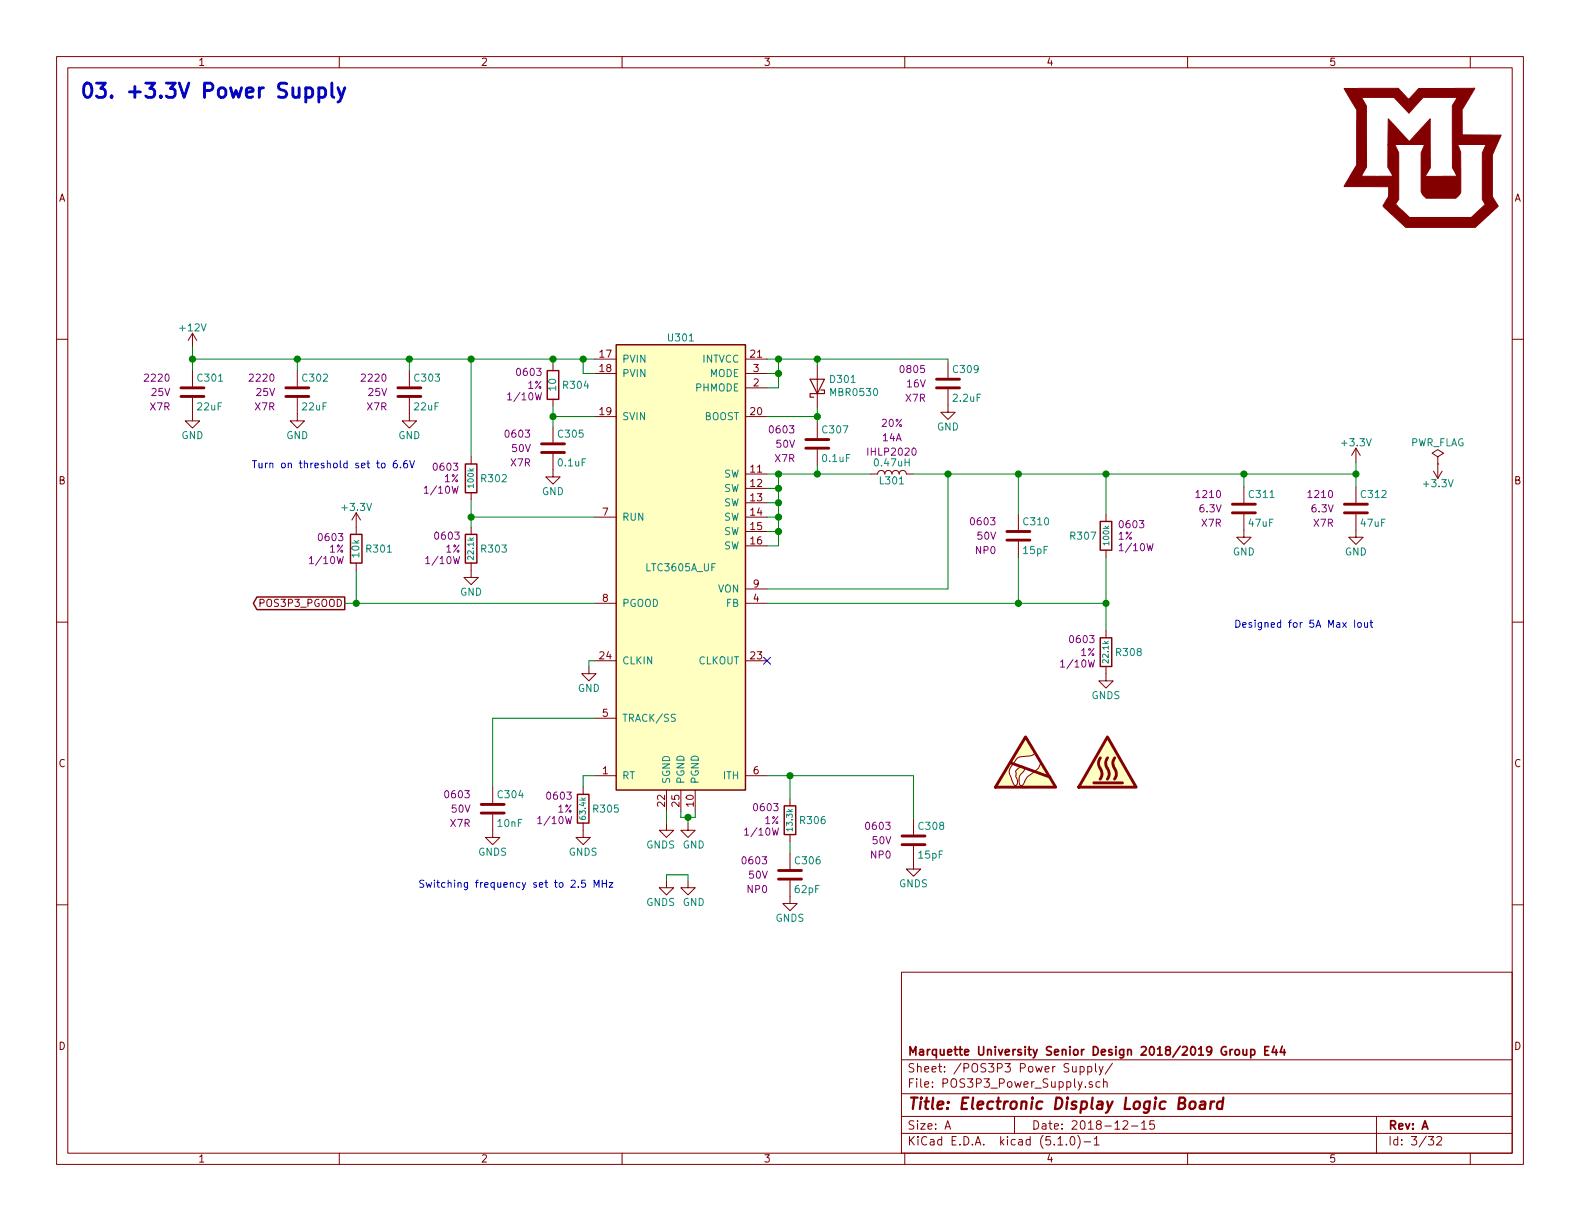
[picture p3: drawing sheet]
<svg xmlns="http://www.w3.org/2000/svg" width="279mm" height="216mm" viewBox="0 0 279 216" stroke-linecap="round" stroke-linejoin="round" font-family="sans-serif">
<g fill="none" stroke="#840000" stroke-width=".18">
<path d="M10 10h259.4v195.9h-259.4zM12 12h255.4v191.9h-255.4zM60 10v2M110 10v2M160 10v2M210 10v2M260 10v2M10 60h2M34 58.9v2.6M34 58.9l-.7 1.3M34 58.9l.8 1.3M267.4 60h2"/>
<path d="M34 70.4v4h1.3l-1.3 1.3-1.2-1.3h1.2M34 65.5v2.8M52.6 70.4v4h1.2l-1.2 1.3-1.3-1.3h1.3M52.6 65.5v2.8M72.4 70.4v4h1.3l-1.3 1.3-1.3-1.3h1.3M72.4 65.5v2.8M97.8 64.3v1.2M97.8 70.6v1.3M97.8 75.4v2.8M105.2 63.5h3.8M105.2 66h3.8M105.2 73.7h3.8"/>
<path d="M131.8 63.5h3.8M131.8 66h3.8M131.8 73.7h3.8M131.8 68.6h3.8M144.5 64.5v7.6M144.5 74.7v2.8M144.5 79.5v2.8M167.6 68.8v4.1h1.3l-1.3 1.3-1.2-1.3h1.2M167.6 64v2.8M239.8 79.2l-.8 1.3M239.8 79.2v2.6M239.8 79.2l.7 1.3"/>
<path d="M63 90.7l-.8 1.2M63 90.7v3.8M63 99.6v1.2M63 90.7l.8 1.2M83.3 99.6v2.5h1.3l-1.3 1.3-1.3-1.3h1.3M83.3 80.8v1.2M83.3 87.1v1.3M83.3 93.2v1.3M97.8 80.3v4h1.3l-1.3 1.3-1.3-1.3h1.3M105.2 91.4h3.8M131.8 83.8h3.8M131.8 86.4h3.8"/>
<path d="M131.8 88.9h3.8M131.8 91.4h3.8M131.8 94h3.8M131.8 96.5h3.8M153.9 83.8h1.3a.63 .63 0 0 1 .6-.6 .63 .63 0 0 1 .7 .6 .63 .63 0 0 1 .6-.6 .63 .63 0 0 1 .6 .6 .63 .63 0 0 1 .7-.6 .63 .63 0 0 1 .6 .6 .63 .63 0 0 1 .6-.6 .63 .63 0 0 1 .7 .6h1.2M180.1 90.9v2.8M180.1 95.8v2.8M195.6 90.9v1.3M195.6 97.3v1.3M220 90.9v4.1h1.2l-1.2 1.3-1.3-1.3h1.3M220 86.1v2.8M239.8 90.9v4.1h1.2l-1.2 1.3-1.3-1.3h1.3"/>
<path d="M239.8 86.1v2.8M253.5 83.3l.8 1.3M254.3 80.8l1-.7-1-.6-1.1 .6 1.1 .7v1.2M254.3 82h.1M254.3 82v2.6M255 83.3l-.7 1.3M10 110h2M104.1 117.9v1.2h1.3l-1.3 1.3-1.2-1.3h1.2M105.2 116.8h3.8M105.2 106.7h3.8M131.8 116.8h3.8M131.8 106.7h3.8"/>
<path d="M131.8 104.1h3.8M195.6 117.9v2.5h1.2l-1.2 1.3-1.3-1.3h1.3M195.6 111.5v1.3M267.4 110h2M87.1 139.2v2.8M103.1 139.2v1.3M105.2 137.2h3.8M105.2 127h3.8M117.9 139.7v3.8M120.4 139.7v3.8M122.9 139.7v3.8M131.8 137.2h3.8"/>
<path d="M181.3 130.2l1.8 2.9-.7 .5-1.4 .2a1.5 1.5 0 0 0-1.6 .9l-.2 .3a1.84 1.84 0 0 0-.4 2.6l.1 .3a1.05 1.05 0 0 0 .7 1 .98 .98 0 0 0 .1-1.5v-.4a.98 .98 0 0 1 .6-1.3 .48 .48 0 0 1 .6-.2 .48 .48 0 0 1 .3 .6l-.1 .2a1.94 1.94 0 0 0-.8 2.5l.2 .1 .3-.1a5.8 5.8 0 0 1 2.5-2.7l.4-.4a.75 .75 0 0 1 .6-.7l2.4 4.2h-10.8zM10 160h2M87.1 144v4.1h1.3l-1.3 1.3-1.2-1.3h1.2M103.1 145.5v2.6h1.3l-1.3 1.3-1.2-1.3h1.2M117.9 145.5v1.3h1.2l-1.2 1.3-1.3-1.3h1.3M117.9 155.7v1.3h1.2l-1.2 1.2-1.3-1.2h1.3M121.7 145.5v1.3h1.2l-1.2 1.3-1.3-1.3h1.3M121.7 155.7v1.3h1.2l-1.2 1.2-1.3-1.2h1.3M139.7 155.7v4.1h1.3l-1.3 1.2-1.3-1.2h1.3M139.7 141.2v1.3M139.7 147.6v1.2M139.7 150.9v2.8"/>
<path d="M161.5 149.6v4.1h1.3l-1.3 1.2-1.2-1.2h1.2M161.5 144.8v2.8M267.4 160h2M159.4 171.9h108v32h-108zM159.4 197.4h108M159.4 193.4h108M159.4 187.4h108M167.1 199.7l.5-1.5 .5 1.5M167.2 199.2h.8M179.4 197.4v3M191 188.6h.4l.3 .2-.1 .6-.2 .2-.4-.1M191 188.6v1.5"/>
<path d="M192.4 188.6h.4l.3 .2-.1 .6-.2 .2-.4-.1M192.4 188.6v1.5M193.1 191.3h-.3l-.2 .2 .1 .2 .4 .1v.4h-.5M193.7 188.1v1.3l.2 .2M194.4 188.6l.3 1M194.5 191.3h-.4l-.3 .2 .1 .6 .2 .2 .4-.1M195.1 188.6l-.5 1.3-.2 .2M195.1 191.4l.3-.1h.3l.1 1M195.1 190.8v1.5M196.7 188l-1.3 1.9M198.6 198.3l.2-.1h.4l.2 .4-.9 1.1h.9M200.1 199.1h1.1"/>
<path d="M201.9 198.6l.4-.4v1.5M201.9 199.7h.8M204.1 198.2h-.7l-.1 .7 .2-.1h.5l.2 .2-.1 .5-.2 .2-.6-.2M243.4 197.4v6.5M60 203.9v2M110 203.9v2M159.4 200.4h108M160 203.9v2M187.1 202.5h.8M188.6 202.3v.2M189.4 201.1l.3-.1a.94 .94 0 0 1 0 1.5 .82 .82 0 0 1-.3-1.4zM190.6 200.8a1.71 1.71 0 0 1 0 2.2"/>
<path d="M191.7 201.9h1.2M193.5 201.4l.4-.4v1.5M193.5 202.5h.9M210 203.9v2M252.6 201h.9l-.5 .5 .4 .2v.6l-.2 .2-.6-.2M254.1 201.1l.2-.1h.4l.2 .4-.9 1.1h.9M260 203.9v2"/>
</g>
<path d="M210.5 194.9a.53 .53 0 0 1 .5-.2 .53 .53 0 0 1 .4 .4v.6a.54 .54 0 0 1-.6 .4 .54 .54 0 0 1-.5-.4zM212.3 194.8h.8l-.1 1.3M213.1 195.2l-.7 .1a.4 .4 0 0 0-.3 .4 .4 .4 0 0 0 .3 .4l.6-.1M214.1 194.8l-.1 1.3M214.7 194.8a.55 .55 0 0 0-.6 .3M216.2 194.8a.68 .68 0 0 0-1 .3v.8l.3 .2 .6-.1M216.3 194.1l-.2 2" fill="none" stroke="#840000" stroke-width=".41"/>
<path d="M218 185.6l-.5 .3M218.5 185.7l.2-.1 .4 .1v.7l-.2 .2-.4-.2zM219.8 185.6v.8a.37 .37 0 0 0 .6 0M220.4 185.6v1M221.2 185.6h.4l.3 .3-.1 .5-.2 .2-.4-.1M221.2 185.6v1.5M223.7 185.8h.5M224.4 185.1h-.7v1.5h.7M225.3 185l-.4 1.1h1M225.7 185.6v1M226.7 185l-.3 1.1h.9M227.1 185.6v1" fill="none" stroke="#840000" stroke-width=".3"/>
<path d="M54.1 15.6l.7-.1 .5 .5v.7l-.3 .4-.2 .1-.7-.1M56.4 15.6l.7-.1 .3 .1 .2 .4v.7l-.2 .4-.3 .1-.7-.1M56.4 15.5v2.6M58.7 14.7v2.1l.3 .4M59.8 15.5l.6 1.7M61 15.5l-.9 2.3-.3 .3" fill="none" stroke="#0000c2" stroke-width=".51"/>
<path d="M237.7 15.6h9.6l1.8 2 1.8-2h9.9l-2.3 3.8 .1 4.5h6.9l-1.6 3.5v7.4l1 1.6-4 3.8h-12.3l-4-3.8 .9-1.6 .1-1.8h-7.9l1.1-1.9h7.5l-.9-1.6v-3.9h1.3l.6 1.4v8.3l-.5 .8 2.5 2.4h10.9l2.5-2.4-.6-.8v-8.3l.7-1.4h-5l.5 1.3v7.1l-.9 1.1h-5.2l-.7-.7-.2-.5v-6.9l.6-1.4h-6.5l.1-4.6 3.7 4 3.7-4v8.7l-.9 1.5 5.7-.1-.9-1.4v-11l.9-1.5h-6l-2.6 2.8-2.6-2.8h-5.7l.8 1.5 .1 10.8-1 1.6h-1.9l1.1-1.9v-9.8z" fill="#840000" stroke="#840000" stroke-width=".18"/>
<g fill="#ffffc2" stroke="#ffffc2" stroke-width=".18">
<path d="M109 61h22.8v78.7h-22.8z"/>
<path d="M181.3 130.2l1.8 2.9-.7 .5-1.4 .2a1.5 1.5 0 0 0-1.6 .9l-.2 .3a1.84 1.84 0 0 0-.4 2.6l.1 .3a1.05 1.05 0 0 0 .7 1 .98 .98 0 0 0 .1-1.5v-.4a.98 .98 0 0 1 .6-1.3 .48 .48 0 0 1 .6-.2 .48 .48 0 0 1 .3 .6l-.1 .2a1.94 1.94 0 0 0-.8 2.5l.2 .1 .3-.1a5.8 5.8 0 0 1 2.5-2.7l.4-.4a.75 .75 0 0 1 .6-.7l2.4 4.2h-10.8z"/>
<path d="M195.8 130.3l5.1 8.9h-10.1z"/>
</g>
<path d="M96.8 65.5h2v5.1h-2zM109 61h22.8v78.7h-22.8zM62 94.5h2v5.1h-2zM82.3 82h2v5.1h-2zM82.3 94.5h2v5.1h-2zM194.6 92.2h2v5.1h-2zM45.4 105.6h15.6v2.2h-15.6l-.6-1.1zM194.6 112.8h2v5.1h-2zM102.1 140.5h2v5h-2zM138.7 142.5h2v5.1h-2z" fill="none" stroke="#840000" stroke-width=".25"/>
<path d="M119.4 126.4l-.5-.1-.2 .1v.4l.6 .2 .1 .3-.2 .3-.5-.1" fill="none" stroke="#008484" stroke-width=".18"/>
<g fill="none" stroke="#840000" stroke-width=".51">
<path d="M32 68.6h4.1M32 70.1h4.1M50.5 68.6h4.1M50.5 70.1h4.1M70.4 68.6h4M70.4 70.1h4M95.8 78.5h4M142.5 79.2h4.1M142.5 77.7h4.1M165.6 68.6h4.1M165.6 67.1h4.1M95.8 80h4"/>
<path d="M178.1 95.5h4M178.1 94h4M217.9 90.7h4.1M217.9 89.2h4.1M237.7 90.7h4.1M237.7 89.2h4.1M178.7 134.9l7 2.5M181.4 130.3l5.3 8.9h-10.7zM193.4 138.4h5.1M194.6 134a1.91 1.91 0 0 0 .2 2.3l.1 .7-.4 .8M195.8 130.3l5.1 8.9h-10.1zM195.9 134a1.91 1.91 0 0 0 .2 2.3v.7l-.3 .8"/>
<path d="M197.1 134a1.91 1.91 0 0 0 .2 2.3l.1 .7-.3 .8M85.1 143.8h4.1M85.1 142.2h4.1M137.7 155.4h4M137.7 153.9h4M159.5 149.4h4.1M159.5 147.8h4.1"/>
</g>
<g fill="none" stroke="#008400" stroke-width=".18">
<path d="M34 63.5h71.2M34 61.5v4M52.6 63.5v2M72.4 63.5v2M83.3 63.5v17.3M97.8 73.7h7.4M97.8 63.5v.8M97.8 71.9v3.5M103.1 63.5v2.5h2.1M135.6 73.7h8.9M135.6 63.5h32v.5M135.6 66h2.1"/>
<path d="M137.7 63.5v5.1h-2.1M144.5 63.5v1M144.5 72.1v2.6M83.3 91.4h21.9M83.3 88.4v4.8M135.6 83.8h18.3M135.6 86.4h2.1M135.6 88.9h2.1M135.6 91.4h2.1M135.6 94h2.1M137.7 83.8v12.7h-2.1M144.5 82.3v1.5"/>
<path d="M161.5 83.8h78.3M167.6 83.8v20.3h-32M180.1 83.8v7.1M180.1 98.6v8.1M195.6 83.8v7.1M195.6 98.6v12.9M220 83.8v2.3M239.8 81.8v4.3M61 106.7h44.2M63 100.8v5.9M105.2 116.8h-1.1v1.1M135.6 106.7h60"/>
<path d="M105.2 137.2h-2.1v2M105.2 127h-18.1v12.2M135.6 137.2h25.9v7.6M139.7 137.2v4M117.9 155.7v-1h3.8v1M117.9 143.5v2M120.4 143.5v1h2.5v-1M121.7 144.5v1M139.7 148.8v2.1"/>
</g>
<path d="M143.3 67.1h2.5l-1.3 2.5zM145.2 69h.6v.6h-2.5v.6h.6" fill="none" stroke="#840000" stroke-width=".2"/>
<g fill="#008400" stroke="#008400" stroke-width=".25">
<circle cx="144.5" cy="73.7" r=".51"/>
<circle cx="144.5" cy="63.5" r=".51"/>
<circle cx="137.7" cy="83.8" r=".51"/>
<circle cx="137.7" cy="86.4" r=".51"/>
<circle cx="137.7" cy="88.9" r=".51"/>
<circle cx="137.7" cy="91.4" r=".51"/>
<circle cx="137.7" cy="94" r=".51"/>
<circle cx="144.5" cy="83.8" r=".51"/>
<circle cx="180.1" cy="83.8" r=".51"/>
<circle cx="195.6" cy="106.7" r=".51"/>
<circle cx="180.1" cy="106.7" r=".51"/>
<circle cx="167.6" cy="83.8" r=".51"/>
<circle cx="137.7" cy="63.5" r=".51"/>
<circle cx="97.8" cy="73.7" r=".51"/>
<circle cx="103.1" cy="63.5" r=".51"/>
<circle cx="83.3" cy="91.4" r=".51"/>
<circle cx="97.8" cy="63.5" r=".51"/>
<circle cx="83.3" cy="63.5" r=".51"/>
<circle cx="72.4" cy="63.5" r=".51"/>
<circle cx="52.6" cy="63.5" r=".51"/>
<circle cx="34" cy="63.5" r=".51"/>
<circle cx="63" cy="106.7" r=".51"/>
<circle cx="137.7" cy="66" r=".51"/>
<circle cx="220" cy="83.8" r=".51"/>
<circle cx="195.6" cy="83.8" r=".51"/>
<circle cx="139.7" cy="137.2" r=".51"/>
<circle cx="239.8" cy="83.8" r=".51"/>
<circle cx="121.7" cy="144.5" r=".51"/>
</g>
<path d="M135 116.2l1.2 1.2M136.2 116.2l-1.2 1.2" fill="none" stroke="#000084" stroke-width=".18"/>
<g fill="none" stroke="#0000c2" stroke-width=".18">
<path d="M67.5 82l.2-.1 .3 .1 .1 .5-.1 .2h-.3l-.2-.1zM70.2 81.5h-.4a.81 .81 0 0 0 0 1.2h.4l.1-.5-.3-.3h-.2l-.3 .3M70.8 82.6v.1M72 81.5h-.4a.87 .87 0 0 0 0 1.2l.4-.1v-.5l-.4-.2-.2 .3M72.5 81.5l.4 1.2 .4-1.2M239.5 109.7v1.2M240.1 110.2l.2-.1 .4 .1v.5l-.1 .2h-.3l-.2-.1zM241.3 110.1l.1 .8h.3l.1-.1M241.8 110.1v.8M242.3 110.1h.4M242.4 109.7v1l.3 .2M102.3 156.8v.1"/>
<path d="M103.5 155.6h-.6l-.1 .6 .5-.1 .3 .3v.3l-.3 .2-.5-.1M105.1 156.9v-1.3l.4 .9 .4-.9v1.3M106.5 155.6v1.3M106.5 156.2h.7M107.2 155.6v1.3M107.7 156.1h.7l-.7 .8h.7"/>
</g>
<text font-size="3.5" fill="#0000c2" x="14" y="17.3">03. +3.3V Power Supply</text>
<text font-size="2.8" fill="#840000" x="160.4" y="196.2">Title: Electronic Display Logic Board</text>
<g font-size="2.1" fill="#840000">
<text x="160.4" y="189.6">Sheet: /POS3P3 Power Supply/</text>
<text x="160.4" y="186.6">Marquette University Senior Design 2018/2019 Group E44</text>
<text x="160.4" y="192.3">File: POS3P3_Power_Supply.sch</text>
<text x="160.4" y="202.5">KiCad E.D.A. kicad (5.1.0)-1</text>
<text x="160.4" y="199.7">Size: A</text>
<text x="182.4" y="199.7">Date: 2018-12-15</text>
<text x="245.4" y="199.7">Rev: A</text>
<text x="245.4" y="202.5">Id: 3/32</text>
</g>
<g font-size="1.8" fill="#840000">
<text x="35" y="11.6">1</text>
<text x="85" y="11.6">2</text>
<text x="135" y="11.6">3</text>
<text x="185" y="11.6">4</text>
<text x="235" y="11.6">5</text>
<text x="10.4" y="35.6">A</text>
<text x="267.8" y="35.6">A</text>
<text x="106.1" y="63.2">17</text>
<text x="106.1" y="65.8">18</text>
<text x="132.8" y="63.2">21</text>
<text x="133.2" y="65.8">3</text>
<text x="133.2" y="68.3">2</text>
<text x="106.1" y="73.4">19</text>
<text x="132.8" y="73.4">20</text>
<text x="132.8" y="83.6">11</text>
<text x="10.4" y="85.6">B</text>
<text x="132.8" y="86.1">12</text>
<text x="132.8" y="88.6">13</text>
<text x="267.8" y="85.6">B</text>
<text x="106.6" y="91.2">7</text>
<text x="132.8" y="91.2">14</text>
<text x="132.8" y="93.7">15</text>
<text x="132.8" y="96.3">16</text>
<text x="46.3" y="107.3">POS3P3_PGOOD</text>
<text x="106.6" y="106.4">8</text>
<text x="133.2" y="106.4">4</text>
<text x="133.2" y="103.9">9</text>
<text x="106.1" y="116.6">24</text>
<text x="132.8" y="116.6">23</text>
<text x="106.6" y="126.7">5</text>
<text x="10.4" y="135.6">C</text>
<text x="106.6" y="136.9">1</text>
<text x="133.2" y="136.9">6</text>
<text x="267.8" y="135.6">C</text>
<text x="117.6" y="142.6" transform="rotate(-90 117.6 142.6)">22</text>
<text x="120.1" y="142.6" transform="rotate(-90 120.1 142.6)">25</text>
<text x="122.7" y="142.6" transform="rotate(-90 122.7 142.6)">10</text>
<text x="10.4" y="185.6">D</text>
<text x="267.8" y="185.6">D</text>
<text x="35" y="205.5">1</text>
<text x="85" y="205.5">2</text>
<text x="135" y="205.5">3</text>
<text x="185" y="205.5">4</text>
<text x="235" y="205.5">5</text>
</g>
<g font-size="1.8" fill="#008484">
<text x="32" y="58.6">+12V</text>
<text x="110" y="64.1">PVIN</text>
<text x="118.3" y="60.4">U301</text>
<text x="124.2" y="64.1">INTVCC</text>
<text x="168.7" y="66">C309</text>
<text x="35.1" y="67.5">C301</text>
<text x="53.6" y="67.5">C302</text>
<text x="73.4" y="67.5">C303</text>
<text x="98.3" y="69" transform="rotate(-90 98.3 69)">10</text>
<text x="99.7" y="68.8">R304</text>
<text x="110" y="66.7">PVIN</text>
<text x="123" y="69.2">PHMODE</text>
<text x="125.5" y="66.7">MODE</text>
<text x="146.9" y="67.7">D301</text>
<text x="147.1" y="70">MBR0530</text>
<text x="168.7" y="71">2.2uF</text>
<text x="32.1" y="77.6">GND</text>
<text x="35" y="72.6">22uF</text>
<text x="50.6" y="77.6">GND</text>
<text x="53.5" y="72.6">22uF</text>
<text x="70.4" y="77.6">GND</text>
<text x="73.4" y="72.6">22uF</text>
<text x="98.8" y="77.4">C305</text>
<text x="110" y="74.3">SVIN</text>
<text x="124.5" y="74.3">BOOST</text>
<text x="145.6" y="76.6">C307</text>
<text x="165.7" y="76.1">GND</text>
<text x="98.8" y="82.5">0.1uF</text>
<text x="145.5" y="81.7">0.1uF</text>
<text x="154.8" y="82.5">0.47uH</text>
<text x="237.4" y="78.9">+3.3V</text>
<text x="249.3" y="78.9">PWR_FLAG</text>
<text x="85.2" y="85.3">R302</text>
<text x="95.8" y="87.6">GND</text>
<text x="128" y="84.5">SW</text>
<text x="128" y="87">SW</text>
<text x="128" y="89.5">SW</text>
<text x="155.7" y="85.6">L301</text>
<text x="221" y="88.1">C311</text>
<text x="240.8" y="88.1">C312</text>
<text x="251.9" y="86.2">+3.3V</text>
<text x="60.7" y="90.3">+3.3V</text>
<text x="110" y="92.1">RUN</text>
<text x="128" y="92.1">SW</text>
<text x="128" y="94.6">SW</text>
<text x="181.1" y="92.9">C310</text>
<text x="189.4" y="95.4">R307</text>
<text x="220.9" y="93.1">47uF</text>
<text x="240.7" y="93.1">47uF</text>
<text x="63.6" y="98.5" transform="rotate(-90 63.6 98.5)">10k</text>
<text x="64.9" y="97.7">R301</text>
<text x="85.2" y="97.7">R303</text>
<text x="114.4" y="101">LTC3605A_UF</text>
<text x="128" y="97.2">SW</text>
<text x="181.1" y="98">15pF</text>
<text x="218" y="98.2">GND</text>
<text x="237.8" y="98.2">GND</text>
<text x="81.4" y="105.3">GND</text>
<text x="110" y="107.3">PGOOD</text>
<text x="127" y="104.8">VON</text>
<text x="128.4" y="107.3">FB</text>
<text x="110" y="117.5">CLKIN</text>
<text x="123.4" y="117.5">CLKOUT</text>
<text x="197.5" y="116">R308</text>
<text x="102.2" y="122.4">GND</text>
<text x="193" y="123.6">GNDS</text>
<text x="110" y="127.6">TRACK/SS</text>
<text x="110" y="137.8">RT</text>
<text x="128" y="137.8">ITH</text>
<text x="88.2" y="141.1">C304</text>
<text x="105.1" y="143.7">R305</text>
<text x="118.5" y="138.7" transform="rotate(-90 118.5 138.7)">SGND</text>
<text x="121" y="138.7" transform="rotate(-90 121 138.7)">PGND</text>
<text x="123.6" y="138.7" transform="rotate(-90 123.6 138.7)">PGND</text>
<text x="88.1" y="146.2">10nF</text>
<text x="141.6" y="145.7">R306</text>
<text x="162.6" y="146.7">C308</text>
<text x="84.6" y="151.3">GNDS</text>
<text x="100.6" y="151.3">GNDS</text>
<text x="114.3" y="150">GNDS</text>
<text x="120.7" y="150">GND</text>
<text x="140.7" y="152.8">C306</text>
<text x="162.5" y="151.8">15pF</text>
<text x="114.3" y="160.2">GNDS</text>
<text x="120.7" y="160.2">GND</text>
<text x="140.7" y="157.9">62pF</text>
<text x="159" y="156.9">GNDS</text>
<text x="137.2" y="163">GNDS</text>
</g>
<g font-size="1.8" fill="#840084">
<text x="159.4" y="66">0805</text>
<text x="25.8" y="67.5">2220</text>
<text x="26.8" y="70">25V</text>
<text x="44.3" y="67.5">2220</text>
<text x="45.4" y="70">25V</text>
<text x="64.1" y="67.5">2220</text>
<text x="65.2" y="70">25V</text>
<text x="90.2" y="70.8">1/10W</text>
<text x="91.6" y="66.5">0603</text>
<text x="93.3" y="68.8">1%</text>
<text x="160.2" y="71">X7R</text>
<text x="160.4" y="68.5">16V</text>
<text x="26.6" y="72.6">X7R</text>
<text x="45.1" y="72.6">X7R</text>
<text x="64.9" y="72.6">X7R</text>
<text x="89.5" y="77.4">0603</text>
<text x="136.3" y="76.6">0603</text>
<text x="156" y="75.5">20%</text>
<text x="76.8" y="83.2">0603</text>
<text x="90.3" y="82.5">X7R</text>
<text x="90.6" y="79.9">50V</text>
<text x="137.1" y="81.7">X7R</text>
<text x="137.3" y="79.2">50V</text>
<text x="153.7" y="80.6">IHLP2020</text>
<text x="156.1" y="78">14A</text>
<text x="75.5" y="87.3">1/10W</text>
<text x="78.6" y="85.3">1%</text>
<text x="211.7" y="88.1">1210</text>
<text x="231.5" y="88.1">1210</text>
<text x="56.5" y="95.7">0603</text>
<text x="77.1" y="95.4">0603</text>
<text x="171.8" y="92.9">0603</text>
<text x="172.9" y="95.4">50V</text>
<text x="197.7" y="95.4">1%</text>
<text x="198.1" y="93.4">0603</text>
<text x="212.2" y="90.6">6.3V</text>
<text x="212.5" y="93.1">X7R</text>
<text x="232" y="90.6">6.3V</text>
<text x="232.3" y="93.1">X7R</text>
<text x="55.1" y="99.7">1/10W</text>
<text x="58.3" y="97.7">1%</text>
<text x="75.7" y="99.7">1/10W</text>
<text x="78.8" y="97.7">1%</text>
<text x="172.6" y="98">NP0</text>
<text x="198.3" y="97.5">1/10W</text>
<text x="189.4" y="113.7">0603</text>
<text x="188" y="118">1/10W</text>
<text x="191.1" y="116">1%</text>
<text x="78.9" y="141.1">0603</text>
<text x="79.9" y="143.7">50V</text>
<text x="96.9" y="141.4">0603</text>
<text x="98.7" y="143.7">1%</text>
<text x="133.5" y="143.4">0603</text>
<text x="79.7" y="146.2">X7R</text>
<text x="95.5" y="145.7">1/10W</text>
<text x="132.1" y="147.8">1/10W</text>
<text x="135.2" y="145.7">1%</text>
<text x="153.3" y="146.7">0603</text>
<text x="154.3" y="149.3">50V</text>
<text x="131.4" y="152.8">0603</text>
<text x="132.5" y="155.4">50V</text>
<text x="154.1" y="151.8">NP0</text>
<text x="132.2" y="157.9">NP0</text>
</g>
<g font-size="1.8" fill="#0000c2">
<text x="44.4" y="82.8">Turn on threshold set to 6.6V</text>
<text x="218.2" y="111">Designed for 5A Max Iout</text>
<text x="73.9" y="157">Switching frequency set to 2.5 MHz</text>
</g>
<g font-size="1.4" fill="#008484">
<text x="83.8" y="86.1" transform="rotate(-90 83.8 86.1)">100k</text>
<text x="83.8" y="98.8" transform="rotate(-90 83.8 98.8)">22.1k</text>
<text x="196.1" y="96.3" transform="rotate(-90 196.1 96.3)">100k</text>
<text x="196" y="117.1" transform="rotate(-90 196 117.1)">22.1k</text>
<text x="103.6" y="144.8" transform="rotate(-90 103.6 144.8)">63.4k</text>
<text x="140.2" y="146.8" transform="rotate(-90 140.2 146.8)">13.3k</text>
</g>
</svg>
